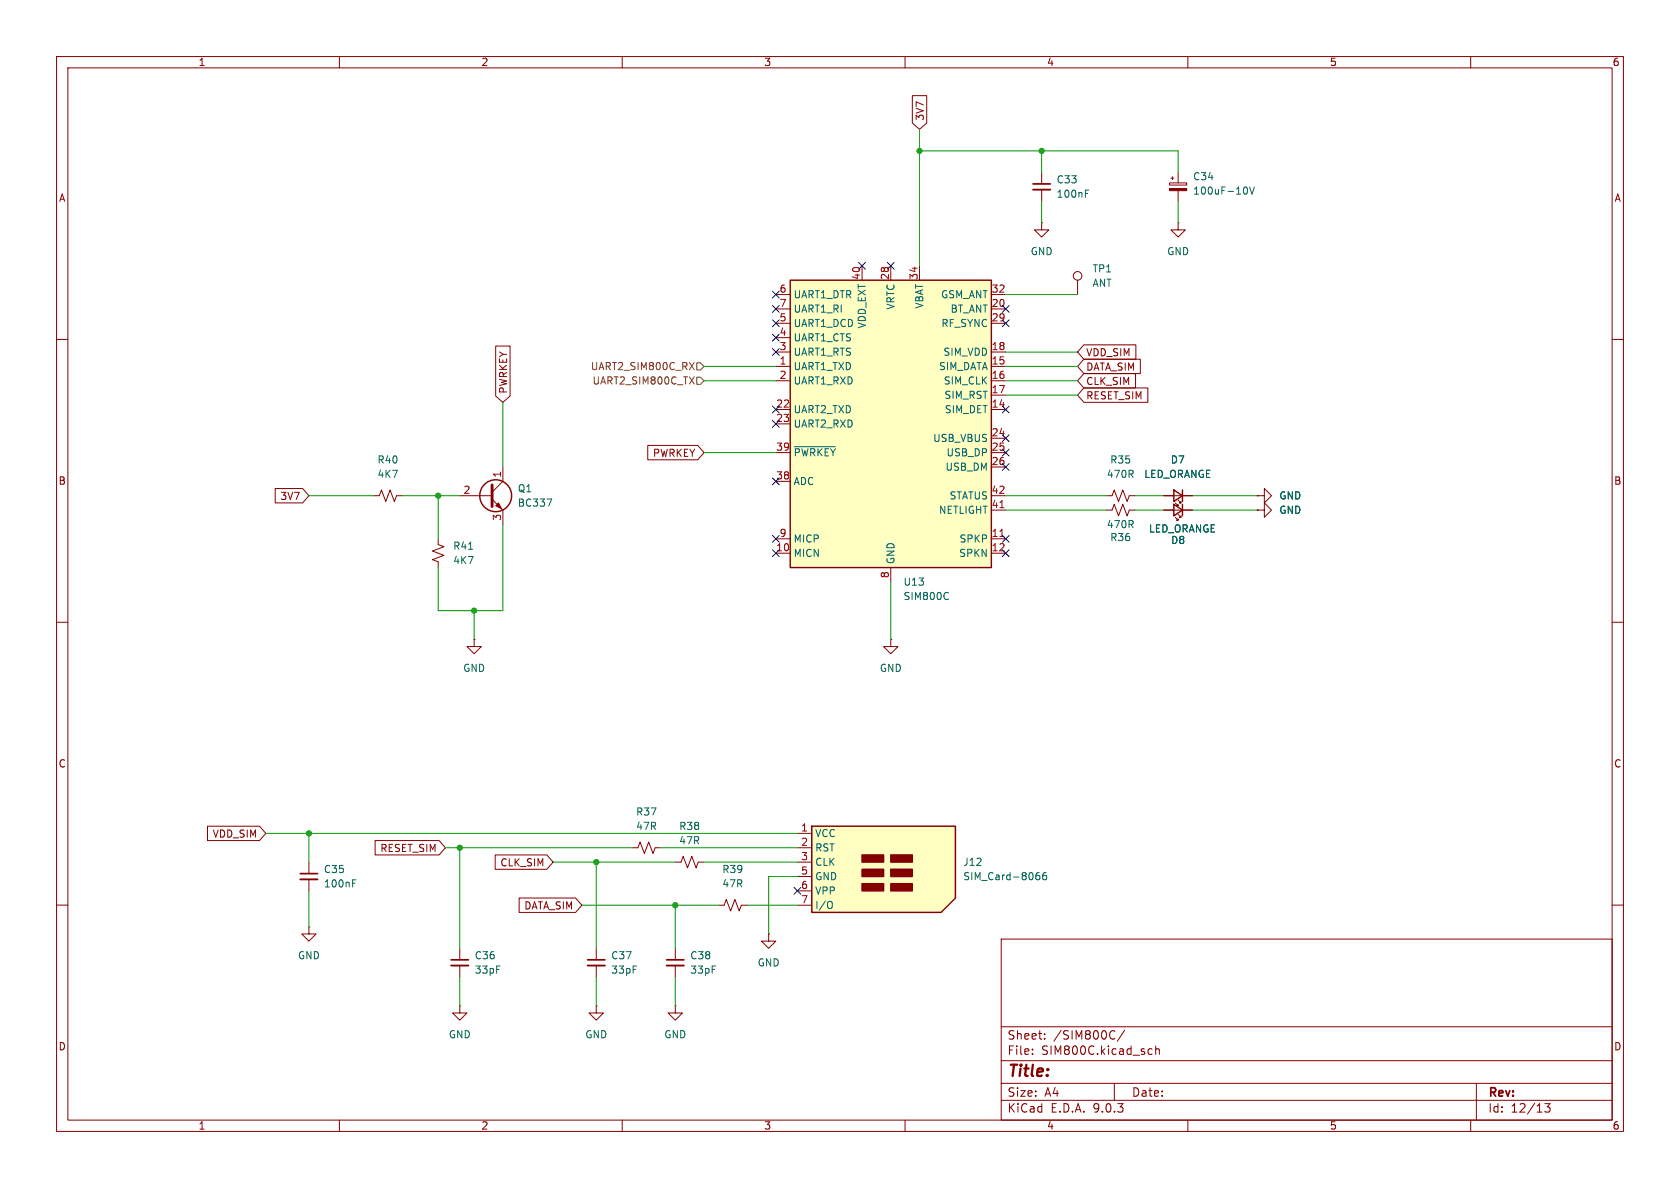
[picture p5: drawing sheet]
<svg xmlns="http://www.w3.org/2000/svg" width="297mm" height="210mm" viewBox="0 0 297 210" stroke-linecap="round" stroke-linejoin="round" font-family="sans-serif">
<g fill="none" stroke="#840000" stroke-width=".18">
<path d="M10 10h277v190h-277zM12 12h273v186h-273zM60 10v2M110 10v2M160 10v2M210 10v2M260 10v2M208.3 39.4v1.2h1.2l-1.2 1.3-1.3-1.3h1.3M208.3 39.4h.1M190.5 49.5v2.6M10 60h2M285 60h2"/>
<path d="M77.5 95.3v1l1 .3-2 .8 2 .8-2 .7 1 .4v1M195.6 87.6h1l.4-1 .7 2 .8-2 .8 2 .3-1h1.1M195.6 90.2h1l.4-1 .7 2 .8-2 .8 2 .3-1h1.1M222.2 87.6h1.3v-1.2l1.3 1.2-1.3 1.3v-1.3M222.2 87.6h.1M222.2 90.2h1.3v-1.3l1.3 1.3-1.3 1.2v-1.2M222.2 90.2h.1M10 110h2M157.5 113v1.3h1.2l-1.2 1.3-1.3-1.3h1.3M157.5 113h.1M285 110h2M10 160h2"/>
<path d="M81.3 167.6v2.1M81.3 170.7v2M105.4 177.8v1.3h1.3l-1.3 1.2-1.3-1.2h1.3M105.4 177.8h.1M105.4 167.6v2.1M105.4 170.7v2M119.4 177.8v1.3h1.2l-1.2 1.2-1.3-1.2h1.3M119.4 177.8h.1M119.4 167.6v2.1M119.4 170.7v2M127 160h1l.4-1 .8 2 .7-2 .8 2 .4-1h1M135.9 165.1v1.3h1.3l-1.3 1.2-1.3-1.2h1.3"/>
<path d="M135.9 165.1h.1M177 166h108v32h-108zM285 160h2M60 198v2M110 198v2M160 198v2M177 194.5h108M177 191.5h108M177 187.5h108M177 181.5h108M182.5 186.3v.1M182.5 185.5v.1"/>
<path d="M184.7 183.6v.1M184.7 182.8v.1M196.8 182.2l.3 .1M197 191.5v3M197.1 183.6l-.3 .1M198.8 182.1l-1.3 2M203.2 185.4l.5 .1M203.7 186.3l-.5 .1M204.3 185.5l.2-.1 .4 .1 .1 .9M204.3 184.9v1.5M210 198v2M260 198v2"/>
<path d="M261 191.5v6.5M273.1 195.1h.9l-.5 .6 .5 .1v.7l-.3 .1h-.4l-.2-.1"/>
<circle cx="190.5" cy="48.8" r=".76"/>
</g>
<path d="M82.8 97.1h.8" fill="none" stroke="#006464" stroke-width=".18"/>
<path d="M79.8 169.7h3M103.9 169.7h3M117.9 169.7h3" fill="none" stroke="#840000" stroke-width=".3"/>
<path d="M79.8 170.7h3M103.9 170.7h3M117.9 170.7h3" fill="none" stroke="#840000" stroke-width=".33"/>
<path d="M139.7 49.5h35.6v50.8h-35.6z" fill="#ffffc2"/>
<path d="M139.7 49.5h35.6v50.8h-35.6z" fill="none" stroke="#840000" stroke-width=".25"/>
<g fill="none" stroke="#840000" stroke-width=".18">
<path d="M184.1 30.5v2M184.1 33.5v2.1M137.2 52.1h2.5M137.2 54.6h2.5M137.2 57.2h2.5M137.2 59.7h2.5M152.4 47v2.5M157.5 47v2.5M162.6 47v2.5M175.3 52.1h2.5M175.3 54.6h2.5M175.3 57.2h2.5"/>
<path d="M137.2 62.2h2.5M137.2 64.8h2.5M137.2 67.3h2.5M137.2 72.4h2.5M137.2 74.9h2.5M175.3 62.2h2.5M175.3 64.8h2.5M175.3 67.3h2.5M175.3 72.4h2.5M175.3 69.9h2.5M175.3 77.5h2.5M137.2 80h2.5"/>
<path d="M137.2 85.1h2.5M137.2 95.3h2.5M137.2 97.8h2.5M175.3 80h2.5M175.3 95.3h2.5M175.3 97.8h2.5M175.3 82.6h2.5M175.3 87.6h2.5M175.3 90.2h2.5M157.5 100.3v2.6"/>
</g>
<path d="M191.9 34.2h.4M191.9 33.6h.6M140.4 79h7.3M167.4 104.7l.3 .1M167.7 105.9l-.3 .1" fill="none" stroke="#006464" stroke-width=".18"/>
<path d="M176.8 89.8h.7M176.8 94.8h.7" fill="none" stroke="#a90000" stroke-width=".18"/>
<path d="M182.6 32.5h3.1" fill="none" stroke="#840000" stroke-width=".3"/>
<path d="M182.6 33.5h3.1" fill="none" stroke="#840000" stroke-width=".33"/>
<path d="M143.5 146.1h25.4v12.7l-2.5 2.5h-22.9z" fill="#ffffc2"/>
<g fill="none" stroke="#840000" stroke-width=".25">
<path d="M207.5 89.2l1.5 1-1.5 1zM207.5 86.6l1.5 1-1.5 1zM209 86.6v2M209 89.2v2M143.5 146.1h25.4v12.7l-2.5 2.5h-22.9z"/>
<circle cx="87.6" cy="87.6" r="2.82"/>
</g>
<g fill="#840000" stroke="#840000" stroke-width=".25">
<path d="M152.4 151.1h3.8v1.3h-3.8z"/>
<path d="M152.4 153.7h3.8v1.2h-3.8z"/>
<path d="M152.4 156.2h3.8v1.3h-3.8z"/>
<path d="M157.5 151.1h3.8v1.3h-3.8z"/>
<path d="M157.5 153.7h3.8v1.2h-3.8z"/>
<path d="M157.5 156.2h3.8v1.3h-3.8z"/>
</g>
<g fill="none" stroke="#840000" stroke-width=".18">
<path d="M161.3 16.9h2.5v4.8l-1.2 1.2-1.3-1.2zM184.1 39.4v1.2h1.3l-1.3 1.3-1.2-1.3h1.2M184.1 39.4h.1M206.8 32.3h3v.4h-3zM207 31.5h.5M207.3 31.2v.6M208.3 30.5v1.8M208.3 33.7v1.9M87.6 61.2h2.6v8.8l-1.3 1.1-1.3-1.1zM114.5 78.7h8.8l1.2 1.3-1.2 1.3h-8.8zM191.6 61h9.2v2.5h-9.2l-1.1-1.3zM191.6 63.5h10v2.5h-10l-1.1-1.2z"/>
<path d="M191.6 68.6h11.3v2.5h-11.3l-1.1-1.2zM191.6 66h9.1v2.6h-9.1l-1.1-1.3zM48.7 86.4h4.8l1.1 1.2-1.1 1.3h-4.8zM66 87.6h1.1l.3-1 .8 2 .8-2 .7 2 .4-1h1M81.3 87.6h5.7M87 88.3l1.9 1.9v2.5M88.9 82.6v2.5l-1.9 1.9M205.7 87.6h5.1M205.7 90.2h5.1M207.8 91.4l.5 .5h-.3h.3v-.2M207.8 88.9l.5 .5h-.3h.3v-.2M208.3 90.9l.5 .5h-.3h.3v-.2"/>
<path d="M208.3 88.4l.5 .5h-.3h.3v-.3M222.2 87.6h.1M222.2 90.2h.1M83.8 113v1.3h1.3l-1.3 1.3-1.3-1.3h1.3M83.8 113h.1M36.7 146h9.2l1.1 1.3-1.1 1.3h-9.2zM54.6 152.4v2M54.6 155.4v2.1M66.3 148.6h11.3l1.1 1.3-1.1 1.2h-11.3zM87.5 151.1h9.2l1.1 1.3-1.1 1.3h-9.2zM91.8 158.7h10l1.1 1.3-1.1 1.3h-10zM111.8 149.9h1l.4-1.1 .7 2.1 .8-2.1 .7 2.1 .4-1h1"/>
<path d="M119.4 152.4h1l.4-1 .7 2 .8-2 .8 2 .3-1h1.1M141 147.3h2.5M141 149.9h2.5M141 152.4h2.5M141 154.9h2.5M141 157.5h2.5M54.6 163.8v1.3h1.3l-1.3 1.3-1.3-1.3h1.3M54.6 163.8h.1M81.3 177.8v1.3h1.2l-1.2 1.2-1.3-1.2h1.3M81.3 177.8h.1M141 160h2.5"/>
</g>
<path d="M220.1 33.1a.68 .68 0 0 1 .5 .6 .68 .68 0 0 1-.5 .6M220.9 33.1l.4 1.2 .5-1.2M96.7 88.2h.8l-.5 1.3M62.3 155.5h.6M62.3 156.1h.5M146.8 159.3l.2 .1a.81 .81 0 0 1-.2 1.2M183.2 154.9l.4-.2 .2 .3-.1 .5h-.3l-.2-.1M183.7 154.2l-.3 .1-.2 .3M184.9 154.2l-.3 .1a.86 .86 0 0 0 0 1.2l.4-.1v-.4l-.2-.3-.4 .1-.1 .2" fill="none" stroke="#006464" stroke-width=".18"/>
<g fill="#840000" stroke="#840000" stroke-width=".18">
<path d="M206.8 33.3h3v.4h-3z"/>
<path d="M87.6 89.4l.5-.5 .5 1z"/>
</g>
<path d="M87 85.7v3.8" fill="none" stroke="#840000" stroke-width=".51"/>
<path d="M53.1 154.4h3" fill="none" stroke="#840000" stroke-width=".3"/>
<path d="M53.1 155.4h3" fill="none" stroke="#840000" stroke-width=".33"/>
<path d="M121.9 66.6l.8 1.3M121.9 64.1l.8 1.2M122.7 66.6l-.8 1.3M122.7 64.1l-.8 1.2M123.2 66.7h.6l.7 .6-.7 .6h-.6zM123.2 64.1h.6l.7 .7-.7 .6h-.6z" fill="none" stroke="#725600" stroke-width=".18"/>
<g fill="none" stroke="#009600" stroke-width=".18">
<path d="M162.6 22.9v24.1M162.6 26.7h45.7v3.8M184.1 26.7v3.8M184.1 35.6v3.8M208.3 35.6v3.8M177.8 52.1h12.7M88.9 71.1v11.5M124.5 67.3h12.7M124.5 64.8h12.7M177.8 67.3h12.7M177.8 69.9h12.7M177.8 64.8h12.7"/>
<path d="M177.8 62.2h12.7M54.6 87.6h11.4M71.1 87.6h10.2M77.5 87.6v7.7M88.9 92.7v15.3h-11.4v-7.7M124.5 80h12.7M177.8 87.6h17.8M177.8 90.2h17.8M200.7 87.6h5M200.7 90.2h5M210.8 87.6h11.4M210.8 90.2h11.4"/>
<path d="M83.8 108v5M157.5 102.9v10.1M47 147.3h94M54.6 147.3v5.1M54.6 157.5v6.3M78.7 149.9h33.1M81.3 149.9v17.7M97.8 152.4h21.6M105.4 152.4v15.2M116.8 149.9h24.2M124.5 152.4h16.5M141 154.9h-5.1v10.2"/>
<path d="M81.3 172.7v5.1M102.9 160h24.1M105.4 172.7v5.1M119.4 160v7.6M119.4 172.7v5.1M132.1 160h8.9"/>
</g>
<g fill="none" stroke="#000084" stroke-width=".18">
<path d="M136.6 59.1l1.2 1.2M136.6 54l1.2 1.2M136.6 56.5l1.2 1.3M136.6 51.5l1.2 1.2M137.8 59.1l-1.2 1.2M137.8 54l-1.2 1.2M137.8 56.5l-1.2 1.3M137.8 51.5l-1.2 1.2M151.8 46.4l1.2 1.2M153 46.4l-1.2 1.2M156.9 46.4l1.2 1.2M158.1 46.4l-1.2 1.2"/>
<path d="M177.2 54l1.2 1.2M177.2 56.5l1.2 1.3M178.4 56.5l-1.2 1.3M178.4 54l-1.2 1.2M136.6 61.6l1.2 1.2M136.6 71.8l1.2 1.2M136.6 74.3l1.2 1.2M137.8 61.6l-1.2 1.2M137.8 71.8l-1.2 1.2M137.8 74.3l-1.2 1.2M177.2 71.8l1.2 1.2M177.2 76.9l1.2 1.2"/>
<path d="M177.2 79.4l1.2 1.2M178.4 71.8l-1.2 1.2M178.4 76.9l-1.2 1.2M178.4 79.4l-1.2 1.2M136.6 97.2l1.2 1.2M136.6 84.5l1.2 1.2M136.6 94.6l1.2 1.3M137.8 97.2l-1.2 1.2M137.8 84.5l-1.2 1.2M137.8 94.6l-1.2 1.3M177.2 81.9l1.2 1.3M177.2 94.6l1.2 1.3"/>
<path d="M177.2 97.2l1.2 1.2M178.4 81.9l-1.2 1.3M178.4 94.6l-1.2 1.3M178.4 97.2l-1.2 1.2M140.4 156.9l1.2 1.2M141.6 156.9l-1.2 1.2"/>
</g>
<g fill="#009600" stroke="#009600" stroke-width=".18">
<circle cx="83.8" cy="108" r=".46"/>
<circle cx="77.5" cy="87.6" r=".46"/>
<circle cx="54.6" cy="147.3" r=".46"/>
<circle cx="81.3" cy="149.9" r=".46"/>
<circle cx="105.4" cy="152.4" r=".46"/>
<circle cx="119.4" cy="160" r=".46"/>
<circle cx="162.6" cy="26.7" r=".46"/>
<circle cx="184.1" cy="26.7" r=".46"/>
</g>
<text font-size="2.8" fill="#840000" x="178" y="190.9">Title:</text>
<g font-size="2.1" fill="#840000">
<text x="178" y="184">Sheet:</text>
<text x="186.2" y="184">/SIM800C/</text>
<text x="178" y="186.7">File:</text>
<text x="184.1" y="186.7">SIM800C.kicad_sch</text>
<text x="178" y="196.9">KiCad</text>
<text x="178" y="194.1">Size:</text>
<text x="184.7" y="194.1">A4</text>
<text x="185.7" y="196.9">E.D.A.</text>
<text x="193.3" y="196.9">9.0.3</text>
<text x="200" y="194.1">Date:</text>
<text x="263" y="194.3">Rev:</text>
<text x="263" y="196.9">Id:</text>
<text x="267.1" y="196.9">12/13</text>
</g>
<g font-size="1.8" fill="#840000">
<text x="35" y="11.9">1</text>
<text x="85" y="11.9">2</text>
<text x="135" y="11.9">3</text>
<text x="185" y="11.9">4</text>
<text x="235" y="11.9">5</text>
<text x="285" y="11.9">6</text>
<text x="163.5" y="21.4" transform="rotate(-90 163.5 21.4)">3V7</text>
<text x="10.3" y="35.9">A</text>
<text x="285.3" y="35.9">A</text>
<text x="191.9" y="63.2">VDD_SIM</text>
<text x="191.9" y="65.7">DATA_SIM</text>
<text x="89.9" y="69.7" transform="rotate(-90 89.9 69.7)">PWRKEY</text>
<text x="191.9" y="70.8">RESET_SIM</text>
<text x="191.9" y="68.3">CLK_SIM</text>
<text x="115.3" y="81">PWRKEY</text>
<text x="10.3" y="85.9">B</text>
<text x="49.5" y="88.6">3V7</text>
<text x="285.3" y="85.9">B</text>
<text x="10.3" y="135.9">C</text>
<text x="285.3" y="135.9">C</text>
<text x="37.5" y="148.3">VDD_SIM</text>
<text x="67.1" y="150.8">RESET_SIM</text>
<text x="88.4" y="153.4">CLK_SIM</text>
<text x="92.6" y="161">DATA_SIM</text>
<text x="10.3" y="185.9">D</text>
<text x="285.3" y="185.9">D</text>
<text x="35" y="199.9">1</text>
<text x="85" y="199.9">2</text>
<text x="135" y="199.9">3</text>
<text x="185" y="199.9">4</text>
<text x="235" y="199.9">5</text>
<text x="285" y="199.9">6</text>
</g>
<g font-size="1.8" fill="#006464">
<text x="186.7" y="35.2">100nF</text>
<text x="186.7" y="32.6">C33</text>
<text x="210.8" y="34.6">100uF-10V</text>
<text x="210.8" y="32.1">C34</text>
<text x="182.1" y="45.3">GND</text>
<text x="206.2" y="45.3">GND</text>
<text x="140.2" y="52.9">UART1_DTR</text>
<text x="166.3" y="52.9">GSM_ANT</text>
<text x="193" y="48.4">TP1</text>
<text x="193" y="50.9">ANT</text>
<text x="140.2" y="55.5">UART1_RI</text>
<text x="140.2" y="58">UART1_DCD</text>
<text x="153.3" y="58.2" transform="rotate(-90 153.3 58.2)">VDD_EXT</text>
<text x="158.3" y="54.8" transform="rotate(-90 158.3 54.8)">VRTC</text>
<text x="163.4" y="54.7" transform="rotate(-90 163.4 54.7)">VBAT</text>
<text x="166.3" y="58">RF_SYNC</text>
<text x="168" y="55.5">BT_ANT</text>
<text x="140.2" y="60.6">UART1_CTS</text>
<text x="140.2" y="63.1">UART1_RTS</text>
<text x="140.2" y="65.6">UART1_TXD</text>
<text x="165.9" y="65.6">SIM_DATA</text>
<text x="166.7" y="63.1">SIM_VDD</text>
<text x="140.2" y="68.2">UART1_RXD</text>
<text x="166.7" y="68.2">SIM_CLK</text>
<text x="166.9" y="70.7">SIM_RST</text>
<text x="140.2" y="73.3">UART2_TXD</text>
<text x="140.2" y="75.8">UART2_RXD</text>
<text x="166.9" y="73.3">SIM_DET</text>
<text x="66.6" y="82.1">R40</text>
<text x="140.2" y="80.9">~{PWRKEY}</text>
<text x="164.9" y="78.3">USB_VBUS</text>
<text x="167" y="83.4">USB_DM</text>
<text x="167.2" y="80.9">USB_DP</text>
<text x="196.2" y="82.1">R35</text>
<text x="206.9" y="82.1">D7</text>
<text x="66.6" y="84.7">4K7</text>
<text x="91.4" y="89.8">BC337</text>
<text x="91.4" y="87.2">Q1</text>
<text x="140.2" y="86">ADC</text>
<text x="167.8" y="88.5">STATUS</text>
<text x="195.6" y="84.7">470R</text>
<text x="202.2" y="84.7">LED_ORANGE</text>
<text x="226.1" y="88.5">GND</text>
<text x="165.9" y="91">NETLIGHT</text>
<text x="195.6" y="93.6">470R</text>
<text x="196.2" y="95.9">R36</text>
<text x="203" y="94.3">LED_ORANGE</text>
<text x="226.1" y="91">GND</text>
<text x="80" y="97.4">R41</text>
<text x="80" y="99.9">4K7</text>
<text x="140.2" y="96.1">MICP</text>
<text x="140.2" y="98.7">MICN</text>
<text x="158.3" y="99.8" transform="rotate(-90 158.3 99.8)">GND</text>
<text x="169.5" y="98.7">SPKN</text>
<text x="169.5" y="96.1">SPKP</text>
<text x="206.9" y="96.4">D8</text>
<text x="159.6" y="103.7">U13</text>
<text x="159.6" y="106.3">SIM800C</text>
<text x="81.8" y="119">GND</text>
<text x="155.4" y="119">GND</text>
<text x="112.4" y="144.4">R37</text>
<text x="112.4" y="146.9">47R</text>
<text x="120" y="146.9">R38</text>
<text x="120" y="149.5">47R</text>
<text x="144" y="148.2">VCC</text>
<text x="57.2" y="154.5">C35</text>
<text x="127.6" y="154.5">R39</text>
<text x="144" y="150.7">RST</text>
<text x="144" y="153.3">CLK</text>
<text x="144" y="155.8">GND</text>
<text x="170.2" y="155.8">SIM_Card-8066</text>
<text x="170.2" y="153.3">J12</text>
<text x="57.2" y="157.1">100nF</text>
<text x="127.6" y="157.1">47R</text>
<text x="144" y="158.3">VPP</text>
<text x="144" y="160.9">I/O</text>
<text x="52.6" y="169.8">GND</text>
<text x="83.8" y="169.8">C36</text>
<text x="83.8" y="172.3">33pF</text>
<text x="108" y="169.8">C37</text>
<text x="108" y="172.3">33pF</text>
<text x="121.9" y="169.8">C38</text>
<text x="121.9" y="172.3">33pF</text>
<text x="133.9" y="171">GND</text>
<text x="79.2" y="183.7">GND</text>
<text x="103.4" y="183.7">GND</text>
<text x="117.3" y="183.7">GND</text>
</g>
<g font-size="1.8" fill="#a90000">
<text x="137.7" y="51.8">6</text>
<text x="152.1" y="49.6" transform="rotate(-90 152.1 49.6)">40</text>
<text x="157.2" y="49.6" transform="rotate(-90 157.2 49.6)">28</text>
<text x="162.3" y="49.6" transform="rotate(-90 162.3 49.6)">34</text>
<text x="175.2" y="51.8">32</text>
<text x="137.7" y="54.4">7</text>
<text x="137.7" y="56.9">5</text>
<text x="137.7" y="59.4">4</text>
<text x="175.2" y="54.4">20</text>
<text x="175.2" y="56.9">29</text>
<text x="137.7" y="62">3</text>
<text x="137.7" y="64.5">1</text>
<text x="175.2" y="62">18</text>
<text x="175.2" y="64.5">15</text>
<text x="137.7" y="67.1">2</text>
<text x="175.2" y="67.1">16</text>
<text x="175.2" y="69.6">17</text>
<text x="137.1" y="72.1">22</text>
<text x="137.1" y="74.7">23</text>
<text x="175.2" y="72.1">14</text>
<text x="175.2" y="77.2">24</text>
<text x="137.1" y="79.8">39</text>
<text x="175.2" y="79.8">25</text>
<text x="175.2" y="82.3">26</text>
<text x="81.8" y="87.4">2</text>
<text x="88.6" y="84.5" transform="rotate(-90 88.6 84.5)">1</text>
<text x="137.1" y="84.8">38</text>
<text x="175.2" y="87.4">42</text>
<text x="175.2" y="89.9">41</text>
<text x="88.6" y="92.1" transform="rotate(-90 88.6 92.1)">3</text>
<text x="137.7" y="95">9</text>
<text x="175.2" y="95">11</text>
<text x="137.1" y="97.5">10</text>
<text x="175.2" y="97.5">12</text>
<text x="157.2" y="102.3" transform="rotate(-90 157.2 102.3)">8</text>
<text x="141.5" y="147.1">1</text>
<text x="141.5" y="149.6">2</text>
<text x="141.5" y="152.1">3</text>
<text x="141.5" y="154.7">5</text>
<text x="141.5" y="157.2">6</text>
<text x="141.5" y="159.8">7</text>
</g>
<g font-size="1.8" fill="#725600">
<text x="104.4" y="65.6">UART2_SIM800C_RX</text>
<text x="104.7" y="68.2">UART2_SIM800C_TX</text>
</g>
</svg>
